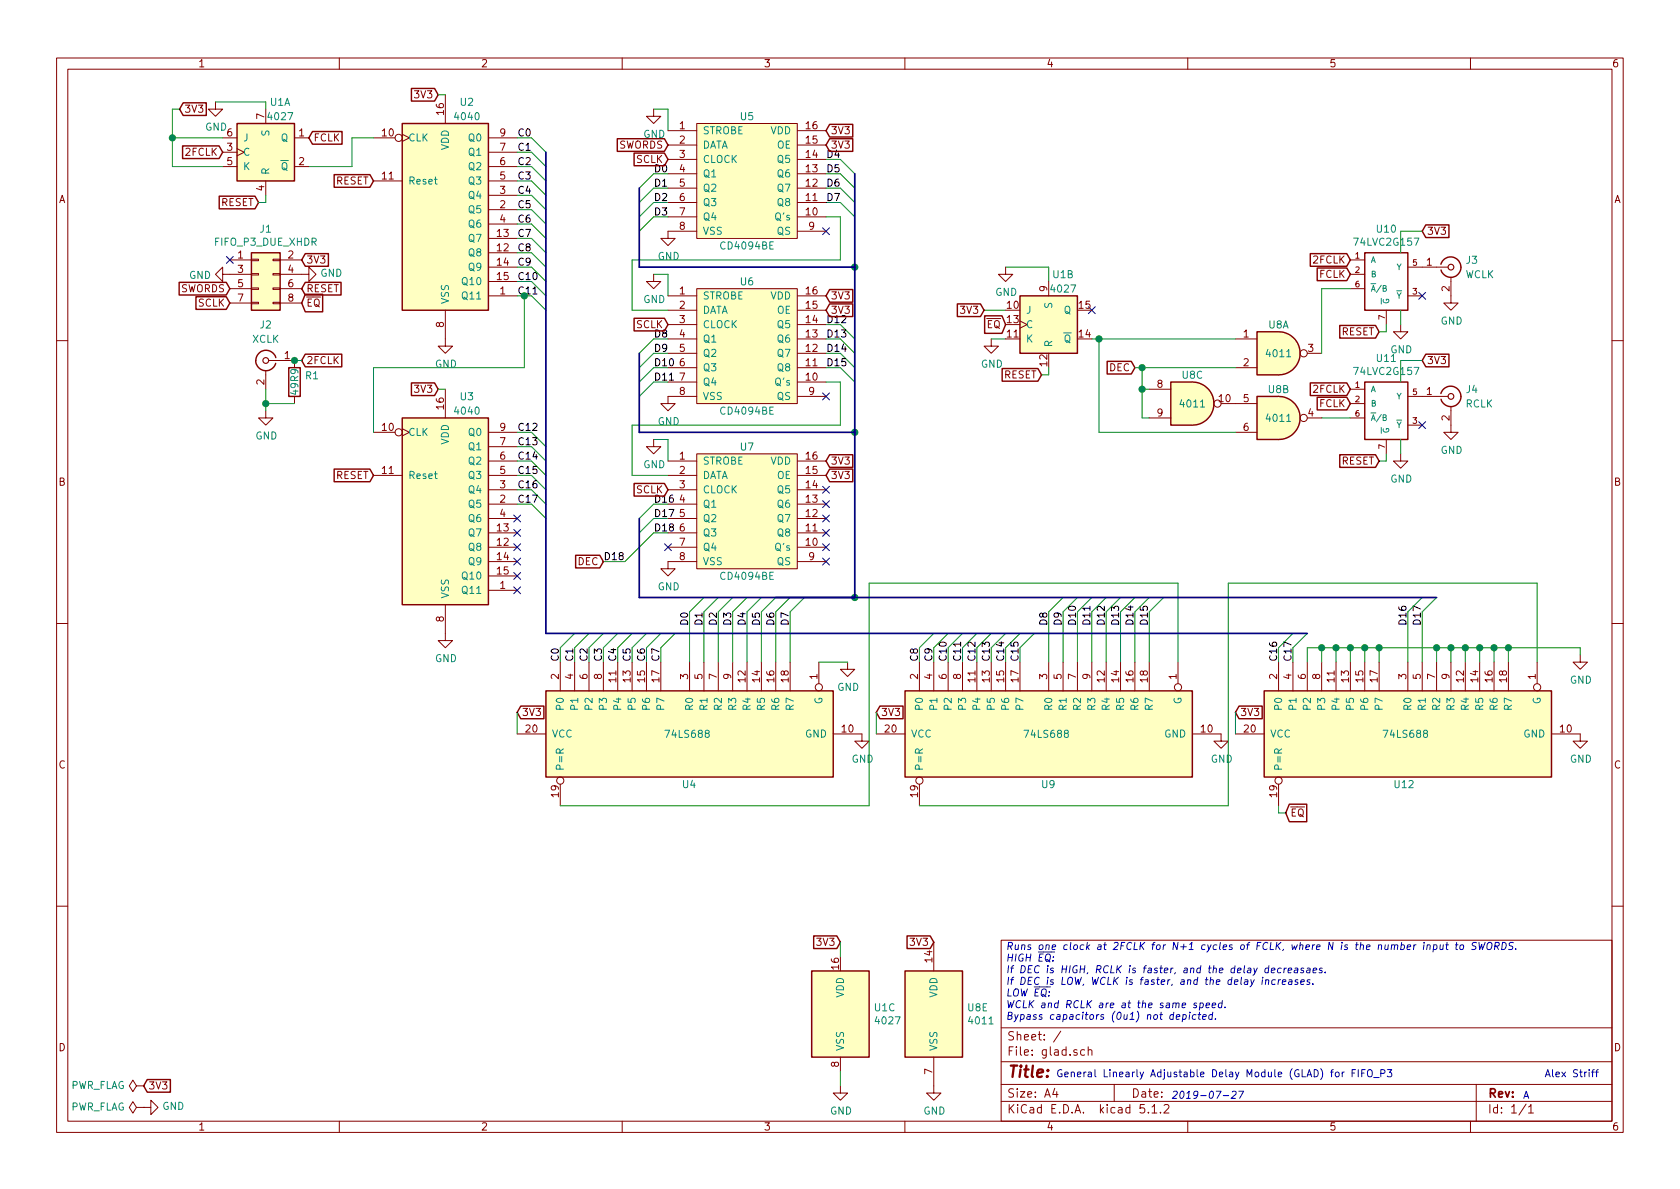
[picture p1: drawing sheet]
<svg xmlns="http://www.w3.org/2000/svg" width="297mm" height="210mm" viewBox="0 0 297 210" stroke-linecap="round" stroke-linejoin="round" font-family="sans-serif">
<g fill="none" stroke="#840000" stroke-width=".18">
<path d="M10 10.3h277v189.9h-277zM12 12.2h273v186.1h-273zM38.1 18v1.3h1.3l-1.3 1.3-1.3-1.3h1.3M47 19.3v2.5M60 10.3v1.9M78.7 16.8v5M110 10.3v1.9M115.6 19.3v1.3h1.2l-1.2 1.2-1.3-1.2h1.3M160 10.3v1.9M210 10.3v1.9M260 10.3v1.9M39.4 24.4h2.5"/>
<path d="M39.4 29.5h2.5M39.4 26.9h2.5M41.9 26.3l1.3 .6-1.3 .7M47 32v2.5M52.1 24.4h2.5M52.1 29.5h2.5M66 24.4h3.8M66 32h5.1M71.1 23.7l1.3 .7-1.3 .6M86.4 24.4h5M86.4 32h5M86.4 37.1h5"/>
<path d="M86.4 34.5h5M86.4 39.6h5M86.4 29.5h5M86.4 26.9h5M118.1 23.1h5.1M118.1 38.3h5.1M118.1 35.8h5.1M118.1 33.3h5.1M118.1 30.7h5.1M118.1 28.2h5.1M118.1 25.6h5.1M123.2 21.8h17.8v20.4h-17.8z"/>
<path d="M141 23.1h5M141 38.3h5M141 35.8h5M141 33.3h5M141 30.7h5M141 28.2h5M141 25.6h5M39.4 48.5v-1.3l-1.3 1.3 1.3 1.3v-1.3h5M40.6 46h3.8M40.6 51h3.8M40.6 53.6h3.8M44.4 53.5h1.3v.2h-1.3z"/>
<path d="M44.4 50.9h1.3v.3h-1.3zM44.4 48.4h1.3v.2h-1.3zM44.4 45.8h1.3v.3h-1.3zM48.3 53.5h1.2v.2h-1.2zM48.3 50.9h1.2v.3h-1.2zM48.3 48.4h1.2v.2h-1.2zM48.3 45.8h1.2v.3h-1.2zM49.5 48.5h5.1v-1.3l1.3 1.3-1.3 1.3v-1.3M49.5 46h3.8M49.5 51h3.8M49.5 53.6h3.8M78.7 54.9v6.3h1.3l-1.3 1.3-1.2-1.3h1.2"/>
<path d="M86.4 52.3h5M86.4 44.7h5M86.4 42.2h5M86.4 47.2h5M86.4 49.8h5M115.6 48.5v1.3h1.2l-1.2 1.2-1.3-1.2h1.3M118.1 52.3h5.1M118.1 59.9h5.1M118.1 57.4h5.1M118.1 54.9h5.1M123.2 51h17.8v20.4h-17.8zM123.2 40.9h-5.1v1.3h1.3l-1.3 1.2-1.3-1.2h1.3"/>
<path d="M141 52.3h5M141 59.9h5M141 57.4h5M141 54.9h5M141 40.9h5M175.3 59.9v1.3h1.2l-1.2 1.3-1.3-1.3h1.3M177.8 47.2v1.3h1.3l-1.3 1.3-1.3-1.3h1.3M180.3 56.8l1.3 .6-1.3 .6M185.4 49.8v2.5M218.4 59.9h3.8M238.8 46h2.5M238.8 48.5h2.5"/>
<path d="M238.8 51h2.5M245.1 54.9v2.5M247.6 57.4v1.3h1.3l-1.3 1.2-1.2-1.2h1.2M248.9 52.3h2.6M248.9 47.2h7.1M256.5 49v4.6h1.3l-1.3 1.3-1.2-1.3h1.2M10 60.2h2M47 72.6v1.3h1.3l-1.3 1.3-1.3-1.3h1.3M47 65.5v3.3M47.5 63.7h4.6v1.3M52.1 70.1v1.3M66 76.4h3.8"/>
<path d="M71.1 75.8l1.3 .6-1.3 .7M78.7 68.8v5.1M86.4 76.4h5M86.4 79h5M115.6 77.7v1.3h1.2l-1.2 1.3-1.3-1.3h1.3M118.1 67.6h5.1M118.1 65h5.1M118.1 62.5h5.1M123.2 70.1h-5.1v1.3h1.3l-1.3 1.2-1.3-1.2h1.3M141 70.1h5M141 67.6h5M141 65h5"/>
<path d="M141 62.5h5M203.2 68.8h3.8M203.2 73.9h3.8M215.9 71.4h6.3M218.4 76.4h3.8M218.4 65h3.8M231.1 73.9h2.6M231.1 62.5h2.6M238.8 68.8h2.5M238.8 71.4h2.5M238.8 73.9h2.5M245.1 77.7v2.6"/>
<path d="M248.9 75.2h2.6M248.9 70.1h7.1M256.5 71.9v4.5h1.3l-1.3 1.3-1.2-1.3h1.2M285 60.2h2M66 84.1h5.1M86.4 84.1h5M86.4 96.8h5M86.4 94.2h5M86.4 99.3h5M86.4 89.1h5M86.4 86.6h5M86.4 91.7h5"/>
<path d="M86.4 81.5h5M118.1 84.1h5.1M118.1 96.8h5.1M118.1 94.2h5.1M118.1 89.1h5.1M118.1 86.6h5.1M118.1 91.7h5.1M118.1 81.5h5.1M123.2 80.3h17.8v20.3h-17.8zM123.2 99.3h-5.1v1.3h1.3l-1.3 1.2-1.3-1.2h1.3M141 84.1h5M141 96.8h5"/>
<path d="M141 94.2h5M141 99.3h5M141 89.1h5M141 86.6h5M141 91.7h5M141 81.5h5M247.6 80.3v1.2h1.3l-1.3 1.3-1.2-1.3h1.2M10 110.3h2M78.7 106.9v6.4h1.3l-1.3 1.2-1.2-1.2h1.2M86.4 104.4h5M86.4 101.8h5M99.1 117.1v5.1"/>
<path d="M101.6 117.1v5.1M104.1 117.1v5.1M106.7 117.1v5.1M109.2 117.1v5.1M111.8 117.1v5.1M114.3 117.1v5.1M116.8 117.1v5.1M121.9 117.1v5.1M124.5 117.1v5.1M127 117.1v5.1M129.5 117.1v5.1M132.1 117.1v5.1"/>
<path d="M134.6 117.1v5.1M137.2 117.1v5.1M139.7 117.1v5.1M144.8 117.1v3.8M149.9 117.1v1.3h1.2l-1.2 1.2-1.3-1.2h1.3M162.6 117.1v5.1M165.1 117.1v5.1M167.6 117.1v5.1M170.2 117.1v5.1M172.7 117.1v5.1M175.3 117.1v5.1M177.8 117.1v5.1"/>
<path d="M180.3 117.1v5.1M185.4 117.1v5.1M188 117.1v5.1M190.5 117.1v5.1M193 117.1v5.1M195.6 117.1v5.1M198.1 117.1v5.1M200.7 117.1v5.1M203.2 117.1v5.1M208.3 117.1v3.8M226.1 117.1v5.1M228.6 117.1v5.1"/>
<path d="M231.1 117.1v5.1M233.7 117.1v5.1M236.2 117.1v5.1M238.8 117.1v5.1M241.3 117.1v5.1M243.8 117.1v5.1M248.9 117.1v5.1M251.5 117.1v5.1M254 117.1v5.1M256.5 117.1v5.1M259.1 117.1v5.1M261.6 117.1v5.1"/>
<path d="M264.2 117.1v5.1M266.7 117.1v5.1M271.8 117.1v3.8M279.4 115.8v1.3h1.3l-1.3 1.3-1.3-1.3h1.3M285 110.3h2M91.4 129.8h5.1M99.1 138.7v3.8M147.3 129.8h5.1v1.3h1.3l-1.3 1.2-1.3-1.2h1.3M154.9 129.8h5.1M162.6 138.7v3.8M210.8 129.8h5.1v1.3h1.3l-1.3 1.2-1.3-1.2h1.3M218.4 129.8h5.1"/>
<path d="M226.1 138.7v3.8M274.3 129.8h5.1v1.3h1.3l-1.3 1.2-1.3-1.2h1.3M10 160.2h2M165.1 166.6v5.1M177 166.3h108v32h-108zM285 160.2h2M24.1 192l-.6-1-.6 1 .6 1 .6-1h1.3M24.1 195.8l-.6-1-.6 1 .6 1 .6-1h1.3M25.4 192h.1M25.4 195.8h1.3v-1.2l1.2 1.2-1.2 1.3v-1.3M25.4 195.8h.1M60 198.3v1.9"/>
<path d="M110 198.3v1.9M148.6 192v1.3h1.3l-1.3 1.3-1.3-1.3h1.3M148.6 186.9v2.6M160 198.3v1.9M165.1 186.9v6.4h1.3l-1.3 1.3-1.3-1.3h1.3M177 194.8h108M177 191.8h108M177 187.8h108M177 181.8h108M186.5 192.5l-.4 1h1M186.8 193v1M187.6 182.3l-1.3 2"/>
<path d="M191.8 185.7l-.5-.1-.2 .3 .1 .6h.6M192.4 185.7h.1a.37 .37 0 0 1 .6 .1v.8M192.4 185.1v1.5M197 191.8v3M202.3 195.3h-.7l-.1 .7 .3-.1 .5 .1 .1 .2-.1 .5-.2 .1-.6-.1M203 196.7v.1M203.7 195.8l.4-.5v1.5M203.7 196.8h.8M205.2 196.7v.1M205.8 195.5l.2-.2h.4l.3 .5-.9 1h.9M210 198.3v1.9M260 198.3v1.9"/>
<path d="M261 191.8v6.5M269.8 195.2l-1.2 2M270.3 195.8l.4-.5v1.5M270.3 196.8h.8"/>
<circle cx="70.5" cy="24.4" r=".63"/>
<circle cx="70.5" cy="76.4" r=".63"/>
<circle cx="215.3" cy="71.4" r=".63"/>
<circle cx="230.5" cy="62.5" r=".63"/>
<circle cx="230.5" cy="73.9" r=".63"/>
<circle cx="99.1" cy="138" r=".63"/>
<circle cx="144.8" cy="121.5" r=".63"/>
<circle cx="162.6" cy="138" r=".63"/>
<circle cx="208.3" cy="121.5" r=".63"/>
<circle cx="226.1" cy="138" r=".63"/>
<circle cx="271.8" cy="121.5" r=".63"/>
</g>
<g fill="none" stroke="#0000c2" stroke-width=".18">
<path d="M208 179.8l.6-.1v-.2h-.5l-.2 .6 .2 .2 .4-.1M209.2 179.5l.3-.1 .3 .2-.2 .6h-.5M209.2 179.4l-.2 1.3M210.3 179.4l-.1 .9M211.5 179.5l-.4-.1-.3 .2 .1 .6h.5M211.6 177.4h-.3l-.2 .1v.2l.4 .1v.3h-.5M211.8 179.4h.5M212.1 179l-.2 1.1 .3 .2M212.2 177.4h.4l.2 .2-.2 .5h-.5M212.2 177.4l-.2 1.2M212.6 179.8l.7-.1-.1-.2h-.4l-.2 .6 .2 .2 .3-.1M213.2 177.8l.7-.1-.1-.3h-.4l-.2 .6 .2 .2 .3-.1"/>
<path d="M214.3 177.8l.7-.1-.1-.3h-.5l-.1 .6 .2 .2 .3-.1M214.4 179.5l-.4-.1-.3 .2 .1 .6h.5M214.4 179l-.1 1.3M216.1 177.4h-.4l-.3 .2 .1 .5h.5M216.1 176.9l-.1 1.3M216.6 178.1v.1M223.2 173.2l-.1 .9M223.8 173.4l.2-.2 .3 .1v.8M223.8 173.2l-.1 .9M224.4 170.8l-.2 1.2M224.8 171.6l.6-.1v-.3h-.5l-.1 .7 .1 .1h.4M225.5 173.3l-.4-.1-.2 .3v.5h.5"/>
<path d="M226.1 173.2l-.1 .9M226.4 173.2l-.4 .3M226.5 171.2h-.3l-.3 .2 .1 .6h.4M226.7 173.7l.7-.1-.1-.3h-.5l-.1 .6 .1 .2 .4-.1M227.1 171.2l-.1 .8M227.5 171.2l-.4 .2M227.8 171.6l.6-.1-.1-.3h-.3l-.2 .2v.6h.4M227.9 173.3h.5v.8M228.4 173.6l-.5 .1-.1 .2 .1 .2 .5-.1M229 171.2h.4v.8M229.5 171.5l-.6 .1-.1 .3 .2 .1h.4M229.5 173.3l-.3-.1-.2 .3 .4 .2v.3h-.5"/>
<path d="M230 173.7l.6-.1v-.3h-.5l-.1 .6 .1 .2 .4-.1M230.5 171.2h-.3l-.2 .2 .1 .1 .4 .2-.1 .3h-.5M231.1 171.2h.5v.8M231.6 173.3l-.3-.1-.2 .2v.2l.4 .1v.3h-.5M231.6 171.5l-.5 .1-.1 .3 .1 .1h.5M232.1 174v.1M232.2 171.6l.6-.1v-.3h-.5l-.2 .7 .2 .1h.4M233.8 171.2h-.3l-.2 .2 .4 .3v.3h-.5M234.3 171.9v.1M251.8 167.1l-.1 .8M251.8 166.6v.2M252.3 167.2l.3-.1h.2v.8"/>
<path d="M252.4 167.1l-.2 .8M253.5 167.1h.5l.1 .6-.3 .2h-.4M253.5 167.1l-.1 1.2M254.7 167.1l-.1 .8h.3l.2-.1M255.2 167.1l-.1 .8M255.6 167.1h.5M255.9 166.6l-.2 1.1 .3 .2M257.3 167.1h.5M257.6 166.6l-.2 1.1 .1 .2h.2M258.2 167.2l.2-.1 .3 .1v.5l-.1 .2h-.3l-.2-.1zM261.1 166.7l-.5-.1-.2 .2-.1 .2 .1 .2 .5 .2 .1 .2-.2 .3h-.6M261.5 166.6l.1 1.3 .4-.9 .1 .9 .5-1.3"/>
<path d="M263 166.8a.43 .43 0 0 1 .8 0l-.1 .9-.3 .2h-.4a1 1 0 0 1 0-1.1zM264.3 167.3l.7-.1v-.4l-.1-.2h-.5l-.2 1.3M264.6 167.3l.3 .6M265.7 166.6a.65 .65 0 0 1 .6 .8 .65 .65 0 0 1-.8 .5zM267.6 166.7l-.5-.1-.2 .2-.1 .2 .1 .2 .5 .2 .1 .2-.2 .3h-.6M268 167.8v.1M214.9 180.1v.2M216.3 193.7h.9M217.9 193.1l.5-.1 .1 .1 .1 .2-.1 .2-.8 .7h.7M219 193h.9l-.7 1.2M237.3 189.6v.8M237.7 189.6l-.4 .2"/>
<path d="M239.1 189.8h.4M239.7 189.1h-.6v1.3M240.2 189.1v1.3M240.8 189.8h.4M241.4 189.1h-.6v1.3M241.9 189.3l.2-.2a.44 .44 0 0 1 .5 .5v.6l-.3 .2h-.3a1 1 0 0 1-.1-1.1zM242.9 190.5h.9M244.1 189.8h.7l.1-.2-.1-.3-.2-.2h-.5v1.3M245.3 189.1h.8l-.4 .5 .3 .2v.5l-.2 .1-.5-.1M281.4 189.6h.5M281.9 189.1l-.3 .2v1.1M282.1 189.6h.5"/>
<path d="M282.6 189.1l-.3 .2v1.1"/>
</g>
<g fill="#ffffc2" stroke="#ffffc2" stroke-width=".18">
<path d="M71.1 21.8h15.3v33.1h-15.3z"/>
<path d="M41.9 21.8h10.2v10.2h-10.2z"/>
<path d="M160 171.7h10.2v15.2h-10.2z"/>
<path d="M71.1 73.9h15.3v33h-15.3z"/>
<path d="M160 122.2h50.8v15.2h-50.8z"/>
<path d="M223.5 122.2h50.8v15.2h-50.8z"/>
<path d="M96.5 122.2h50.8v15.2h-50.8z"/>
<path d="M123.2 80.3h17.8v20.3h-17.8z"/>
<path d="M123.2 51h17.8v20.4h-17.8z"/>
<path d="M123.2 21.8h17.8v20.4h-17.8z"/>
<path d="M226.1 58.7a3.8 3.8 0 0 1 3.8 3.8 3.8 3.8 0 0 1-3.8 3.8z"/>
<path d="M222.2 58.7h3.9v7.6h-3.9z"/>
<path d="M226.1 70.1a3.8 3.8 0 0 1 3.8 3.8 3.8 3.8 0 0 1-3.8 3.8z"/>
<path d="M222.2 70.1h3.9v7.6h-3.9z"/>
<path d="M143.5 171.7h10.2v15.2h-10.2z"/>
<path d="M44.4 44.7h5.1v10.2h-5.1z"/>
<path d="M210.8 67.6a3.8 3.8 0 0 1 3.8 3.8 3.8 3.8 0 0 1-3.8 3.8z"/>
<path d="M207 67.6h3.8v7.6h-3.8z"/>
<path d="M180.3 52.3h10.2v10.2h-10.2z"/>
</g>
<g fill="none" stroke="#840000" stroke-width=".25">
<path d="M32.4 18.2h4.1v2.2h-4.1l-.7-1.1zM72.7 15.6h4.1l.7 1.2-.7 1.1h-4.1zM32.3 25.8h6.4l.7 1.1-.7 1.1h-6.4zM38.8 34.7h6.3l.6 1.1-.6 1.1h-6.3zM41.9 21.8h10.2v10.2h-10.2zM55.2 23.3h5.3v2.2h-5.3l-.6-1.1zM59.1 30.9h6.3l.6 1.1-.6 1.1h-6.3zM71.1 21.8h15.3v33.1h-15.3zM109.1 24.5h8.4l.6 1.1-.6 1.2h-8.4zM112.1 27.1h5.4l.6 1.1-.6 1.1h-5.4zM146.7 24.5h4.1v2.3h-4.1l-.7-1.2zM146.7 22h4.1v2.2h-4.1l-.7-1.1z"/>
<path d="M252.1 39.8h4.1v2.2h-4.1l-.6-1.1zM31.7 49.9h8.3l.6 1.1-.6 1.2h-8.3zM34.6 52.5h5.4l.6 1.1-.6 1.1h-5.4zM44.4 44.7h5.1v10.2h-5.1zM54 49.9h6.3v2.3h-6.3l-.7-1.2zM54 52h3v3.1h-3l-.7-1.5zM54 44.9h4.1v2.2h-4.1l-.7-1.1zM112.1 56.3h5.4l.6 1.1-.6 1.1h-5.4zM146.7 53.7h4.1v2.3h-4.1l-.7-1.1zM146.7 51.2h4.1v2.2h-4.1l-.7-1.1zM169.3 53.7h4.1l.6 1.2-.6 1.1h-4.1zM174.1 55.8h3.1l.6 1.6-.6 1.5h-3.1z"/>
<path d="M180.3 52.3h10.2v10.2h-10.2zM222.2 58.7h3.9a3.8 3.8 0 0 1 3.8 3.8 3.8 3.8 0 0 1-3.8 3.8h-3.9zM231.7 44.9h6.4l.7 1.1-.7 1.1h-6.4zM232.9 47.4h5.2l.7 1.1-.7 1.1h-5.2zM236.9 57.6h6.3l.6 1.1-.6 1.1h-6.3zM241.3 44.7h7.6v10.2h-7.6zM254.8 46.7a1.8 1.8 0 0 1 1.9-1.3 1.8 1.8 0 0 1 1.6 1.8M258.3 47.2a1.8 1.8 0 0 1-1.5 1.8 1.8 1.8 0 0 1-2-1.3M48.8 63.2a1.8 1.8 0 0 0-2.8-1 1.8 1.8 0 0 0 0 2.9 1.8 1.8 0 0 0 2.7-.8M51.1 65h2v5.1h-2zM54 62.6h6.4v2.3h-6.4l-.7-1.2zM71.1 73.9h15.3v33h-15.3z"/>
<path d="M72.7 67.7h4.1l.7 1.1-.7 1.1h-4.1zM177.2 65.2h6.3l.6 1.1-.6 1.1h-6.3zM195.8 63.9h4.2l.7 1.1-.7 1.1h-4.2zM207 67.6h3.8a3.8 3.8 0 0 1 3.8 3.8 3.8 3.8 0 0 1-3.8 3.8h-3.8zM222.2 70.1h3.9a3.8 3.8 0 0 1 3.8 3.8 3.8 3.8 0 0 1-3.8 3.8h-3.9zM231.7 67.7h6.4l.7 1.1-.7 1.1h-6.4zM232.9 70.3h5.2l.7 1.1-.7 1.1h-5.2zM241.3 67.6h7.6v10.1h-7.6zM252.1 62.6h4.1v2.3h-4.1l-.6-1.2zM254.8 69.6a1.8 1.8 0 0 1 1.9-1.3 1.8 1.8 0 0 1 1.6 1.8M258.3 70.1a1.8 1.8 0 0 1-1.5 1.8 1.8 1.8 0 0 1-2-1.3M59.1 83h6.3l.6 1.1-.6 1.1h-6.3z"/>
<path d="M101.8 98.2h4.2l.7 1.1-.7 1.1h-4.2zM112.1 85.5h5.4l.6 1.1-.6 1.1h-5.4zM146.7 83h4.1v2.2h-4.1l-.7-1.1zM146.7 80.4h4.1v2.2h-4.1l-.7-1.1zM236.9 80.4h6.3l.6 1.1-.6 1.1h-6.3zM92.1 124.9h4.1v2.2h-4.1l-.7-1.1zM96.5 122.2h50.8v15.2h-50.8zM155.6 124.9h4.1v2.2h-4.1l-.7-1.1zM160 122.2h50.8v15.2h-50.8zM219.1 124.9h4.1v2.2h-4.1l-.7-1.1zM223.5 122.2h50.8v15.2h-50.8zM228 142.2h3v3.1h-3l-.7-1.5z"/>
<path d="M143.5 171.7h10.2v15.2h-10.2zM143.9 165.5h4.1l.6 1.1-.6 1.1h-4.1zM160 171.7h10.2v15.2h-10.2zM160.4 165.5h4.1l.6 1.1-.6 1.1h-4.1zM26 190.9h4.1v2.2h-4.1l-.6-1.1z"/>
</g>
<path d="M244.6 51l.4-.1v-.3l-.4-.1v1h.3l.2-.4-.2-.1M244.6 73.8h.4v-.4l-.4-.1v1.1h.3l.2-.4-.2-.2" fill="none" stroke="#008484" stroke-width=".18"/>
<g fill="none" stroke="#840000" stroke-width=".2">
<circle cx="256.5" cy="47.2" r=".51"/>
<circle cx="47" cy="63.7" r=".51"/>
<circle cx="256.5" cy="70.1" r=".51"/>
</g>
<g fill="none" stroke="#008400" stroke-width=".18">
<path d="M31.7 19.3h-1.2v10.2h8.9M38.1 18h8.9v1.3M77.5 16.8h1.2M115.6 19.3h2.5v3.8M30.5 24.4h8.9M47 34.5v1.3h-1.3M66 24.4h-3.8v5.1h-7.6M91.4 26.9h2.6l2.5 2.6M94 24.4l2.5 2.5M94 29.5l2.5 2.5M94 32l2.5 2.5M94 34.5l2.5 2.6"/>
<path d="M94 37.1l2.5 2.5M94 39.6l2.5 2.6M115.6 38.3l-2.6 2.6M115.6 35.8l-2.6 2.5M115.6 30.7l-2.6 2.6M118.1 33.3h-2.5l-2.6 2.5M146 38.3h2.6v7.7h-36.8v8.9h6.3M148.6 35.8l2.5 2.5M148.6 33.3l2.5 2.5M148.6 30.7l2.5 2.6M148.6 28.2l2.5 2.5M92.7 52.3v12.7h-26.7v11.4"/>
<path d="M94 52.3l2.5 2.6M94 49.8l2.5 2.5M94 47.2l2.5 2.6M94 44.7l2.5 2.5M94 42.2l2.5 2.5M115.6 48.5h2.5v3.8M115.6 59.9l-2.6 2.6M148.6 59.9l2.5 2.6M148.6 57.4l2.5 2.5M174 54.9h3.8M175.3 59.9h2.5M177.8 47.2h7.6v2.6"/>
<path d="M193 59.9h25.4M194.3 59.9v16.5h24.1M238.8 51h-5.1v11.5M245.1 57.4v1.3h-1.3M247.6 54.9v2.5M251.5 40.9h-3.9v3.8M47 71.4h5.1M47 68.8v3.8M52.1 63.7h1.2M77.5 68.8h1.2M94 76.4l2.5 2.6M94 79l2.5 2.5"/>
<path d="M115.6 77.7h2.5v3.8M115.6 67.6l-2.6 2.5M115.6 65l-2.6 2.6M115.6 62.5l-2.6 2.5M146 67.6h2.6v7.6h-36.8v8.9h6.3M148.6 65l2.5 2.6M148.6 62.5l2.5 2.5M185.4 65v1.3h-1.3M200.7 65h17.7M201.9 68.8h1.3M201.9 65v8.9h1.3M233.7 73.9h5.1"/>
<path d="M247.6 77.7v2.6M251.5 63.7h-3.9v3.9M94 81.5l2.5 2.6M94 84.1l2.5 2.5M94 86.6l2.5 2.5M94 89.1l2.5 2.6M115.6 94.2l-5.1 5.1h-3.8M115.6 91.7l-2.6 2.5M115.6 89.1l-2.6 2.6M245.1 80.3v1.2h-1.3M101.6 112l-2.5 2.5M104.1 112l-2.5 2.5v2.6"/>
<path d="M106.7 112l-2.6 2.5M109.2 112l-2.5 2.5M111.8 112l-2.6 2.5M114.3 112l-2.5 2.5M116.8 112l-2.5 2.5M119.4 112l-2.6 2.5M124.5 105.7l-2.6 2.5v8.9M127 105.7l-2.5 2.5v8.9M129.5 105.7l-2.5 2.5v8.9M132.1 105.7l-2.6 2.5v8.9M134.6 105.7l-2.5 2.5v8.9M137.2 105.7l-2.6 2.5v8.9"/>
<path d="M139.7 105.7l-2.5 2.5v8.9M142.2 105.7l-2.5 2.5v8.9M144.8 117.1h5.1M165.1 112l-2.5 2.5M167.6 112l-2.5 2.5M170.2 112l-2.6 2.5M172.7 112l-2.5 2.5M175.3 112l-2.6 2.5M177.8 112l-2.5 2.5M180.3 112l-2.5 2.5M182.9 112l-2.6 2.5M188 105.7l-2.6 2.5v8.9"/>
<path d="M190.5 105.7l-2.5 2.5v8.9M193 105.7l-2.5 2.5v8.9M195.6 105.7l-2.6 2.5v8.9M198.1 105.7l-2.5 2.5v8.9M200.7 105.7l-2.6 2.5v8.9M203.2 105.7l-2.5 2.5v8.9M205.7 105.7l-2.5 2.5v8.9M208.3 117.1v-14h-54.6v39.4h-54.6M228.6 112l-2.5 2.5M231.1 112l-2.5 2.5M233.7 114.5v2.6M236.2 114.5v2.6"/>
<path d="M238.8 114.5v2.6M241.3 114.5v2.6M243.8 114.5v2.6M251.5 105.7l-2.6 2.5v8.9M254 105.7l-2.5 2.5v8.9M254 114.5v2.6M256.5 114.5v2.6M259.1 114.5v2.6M261.6 114.5v2.6M264.2 114.5v2.6M266.7 114.5v2.6M271.8 117.1v-14h-54.6v39.4h-54.6"/>
<path d="M279.4 115.8v-1.3h-48.3v2.6M91.4 126v3.8M154.9 126v3.8M218.4 126v3.8M226.1 142.5v1.3h1.2M148.6 166.6v2.6M148.6 189.5v2.5"/>
</g>
<g fill="#008400" stroke="#008400" stroke-width=".25">
<circle cx="47" cy="71.4" r=".51"/>
<circle cx="92.7" cy="52.3" r=".51"/>
<circle cx="151.1" cy="76.4" r=".51"/>
<circle cx="151.1" cy="47.2" r=".51"/>
<circle cx="151.1" cy="105.7" r=".51"/>
<circle cx="233.7" cy="114.5" r=".51"/>
<circle cx="236.2" cy="114.5" r=".51"/>
<circle cx="238.8" cy="114.5" r=".51"/>
<circle cx="241.3" cy="114.5" r=".51"/>
<circle cx="243.8" cy="114.5" r=".51"/>
<circle cx="254" cy="114.5" r=".51"/>
<circle cx="256.5" cy="114.5" r=".51"/>
<circle cx="259.1" cy="114.5" r=".51"/>
<circle cx="261.6" cy="114.5" r=".51"/>
<circle cx="264.2" cy="114.5" r=".51"/>
<circle cx="266.7" cy="114.5" r=".51"/>
<circle cx="201.9" cy="65" r=".51"/>
<circle cx="201.9" cy="68.8" r=".51"/>
<circle cx="194.3" cy="59.9" r=".51"/>
<circle cx="52.1" cy="63.7" r=".51"/>
<circle cx="30.5" cy="24.4" r=".51"/>
</g>
<path d="M169.8 113.6v.7M192.7 107.2v.7" fill="none" stroke="#000" stroke-width=".18"/>
<g fill="none" stroke="#000084" stroke-width=".18">
<path d="M40 45.4l1.2 1.2M41.2 45.4l-1.2 1.2M145.4 40.3l1.3 1.2M146.7 40.3l-1.3 1.2M192.4 54.2l1.2 1.3M193.6 54.2l-1.2 1.3M250.9 51.7l1.2 1.2M252.1 51.7l-1.2 1.2M145.4 69.5l1.3 1.2M146.7 69.5l-1.3 1.2M250.9 74.6l1.2 1.2M252.1 74.6l-1.2 1.2"/>
<path d="M90.8 91.1l1.2 1.2M90.8 96.2l1.2 1.2M90.8 93.6l1.2 1.2M90.8 98.7l1.2 1.2M92 91.1l-1.2 1.2M92 96.2l-1.2 1.2M92 93.6l-1.2 1.2M92 98.7l-1.2 1.2M117.5 96.2l1.2 1.2M118.7 96.2l-1.2 1.2M145.4 98.7l1.3 1.2M145.4 96.2l1.3 1.2"/>
<path d="M145.4 86l1.3 1.2M145.4 88.5l1.3 1.3M145.4 91.1l1.3 1.2M145.4 93.6l1.3 1.2M146.7 98.7l-1.3 1.2M146.7 96.2l-1.3 1.2M146.7 86l-1.3 1.2M146.7 88.5l-1.3 1.3M146.7 91.1l-1.3 1.2M146.7 93.6l-1.3 1.2M90.8 101.2l1.2 1.3M90.8 103.8l1.2 1.2"/>
<path d="M92 101.2l-1.2 1.3M92 103.8l-1.2 1.2"/>
</g>
<path d="M96.5 26.9v85.1h134.6M113 33.3v13.9h38.1M151.1 30.7v75M113 62.5v13.9h38.1M113 91.7v14h141" fill="none" stroke="#000084" stroke-width=".3"/>
<text font-size="2.8" fill="#840000" x="178" y="190.5">Title:</text>
<g font-size="2.1" fill="#840000">
<text x="178" y="184">Sheet: /</text>
<text x="178" y="186.7">File: glad.sch</text>
<text x="178" y="196.9">KiCad E.D.A. kicad 5.1.2</text>
<text x="178" y="194.1">Size: A4</text>
<text x="200" y="194.1">Date:</text>
<text x="263" y="194.1">Rev:</text>
<text x="263" y="196.9">Id: 1/1</text>
</g>
<g font-size="1.8" fill="#840000">
<text x="35" y="11.9">1</text>
<text x="85" y="11.9">2</text>
<text x="135" y="11.9">3</text>
<text x="185" y="11.9">4</text>
<text x="235" y="11.9">5</text>
<text x="285" y="11.9">6</text>
<text x="73.5" y="17.4">3V3</text>
<text x="32.5" y="19.9">3V3</text>
<text x="46.7" y="21.1" transform="rotate(-90 46.7 21.1)">7</text>
<text x="78.5" y="20.3" transform="rotate(-90 78.5 20.3)">16</text>
<text x="120.2" y="22.9">1</text>
<text x="142.5" y="22.9">16</text>
<text x="146.8" y="23.7">3V3</text>
<text x="32.9" y="27.6">2FCLK</text>
<text x="40.2" y="26.7">3</text>
<text x="40.2" y="29.2">5</text>
<text x="40.2" y="24.1">6</text>
<text x="52.9" y="24.1">1</text>
<text x="52.9" y="29.2">2</text>
<text x="55.4" y="25">FCLK</text>
<text x="67.6" y="24.1">10</text>
<text x="88.4" y="29.2">6</text>
<text x="88.4" y="26.7">7</text>
<text x="88.4" y="24.1">9</text>
<text x="109.4" y="26.3">SWORDS</text>
<text x="112.5" y="28.8">SCLK</text>
<text x="120.2" y="25.4">2</text>
<text x="120.2" y="27.9">3</text>
<text x="142.5" y="27.9">14</text>
<text x="142.5" y="25.4">15</text>
<text x="146.8" y="26.3">3V3</text>
<text x="10.4" y="35.9">A</text>
<text x="46.7" y="33.8" transform="rotate(-90 46.7 33.8)">4</text>
<text x="59.4" y="32.6">RESET</text>
<text x="67.6" y="31.7">11</text>
<text x="88.4" y="34.3">3</text>
<text x="88.4" y="31.7">5</text>
<text x="120.2" y="30.5">4</text>
<text x="120.2" y="33">5</text>
<text x="120.2" y="35.6">6</text>
<text x="142.5" y="35.6">11</text>
<text x="142.5" y="33">12</text>
<text x="142.5" y="30.5">13</text>
<text x="285.4" y="35.9">A</text>
<text x="39" y="36.4">RESET</text>
<text x="87.9" y="41.9">13</text>
<text x="88.4" y="36.8">2</text>
<text x="88.4" y="39.4">4</text>
<text x="120.2" y="38.1">7</text>
<text x="120.2" y="40.6">8</text>
<text x="142.5" y="38.1">10</text>
<text x="143" y="40.6">9</text>
<text x="252.2" y="41.5">3V3</text>
<text x="42.1" y="45.7">1</text>
<text x="51" y="45.7">2</text>
<text x="54.1" y="46.6">3V3</text>
<text x="87.9" y="44.4">12</text>
<text x="87.9" y="47">14</text>
<text x="232.3" y="46.6">2FCLK</text>
<text x="252.2" y="47">1</text>
<text x="31.9" y="51.7">SWORDS</text>
<text x="42.1" y="48.3">3</text>
<text x="42.1" y="50.8">5</text>
<text x="42.1" y="53.3">7</text>
<text x="51" y="48.3">4</text>
<text x="51" y="50.8">6</text>
<text x="51" y="53.3">8</text>
<text x="54.1" y="51.7">RESET</text>
<text x="87.9" y="49.5">15</text>
<text x="88.4" y="52.1">1</text>
<text x="120.2" y="52.1">1</text>
<text x="142.5" y="52.1">16</text>
<text x="146.8" y="53">3V3</text>
<text x="185.2" y="51.5" transform="rotate(-90 185.2 51.5)">9</text>
<text x="233.2" y="49.1">FCLK</text>
<text x="256.3" y="51.5" transform="rotate(-90 256.3 51.5)">2</text>
<text x="35" y="54.2">SCLK</text>
<text x="54.1" y="54.2">EQ</text>
<text x="78.5" y="57.9" transform="rotate(-90 78.5 57.9)">8</text>
<text x="112.5" y="58">SCLK</text>
<text x="120.2" y="54.6">2</text>
<text x="120.2" y="57.1">3</text>
<text x="120.2" y="59.7">4</text>
<text x="142.5" y="59.7">13</text>
<text x="142.5" y="57.1">14</text>
<text x="142.5" y="54.6">15</text>
<text x="146.8" y="55.5">3V3</text>
<text x="170.1" y="55.5">3V3</text>
<text x="174.4" y="58">EQ</text>
<text x="178.1" y="54.6">10</text>
<text x="178.1" y="59.7">11</text>
<text x="178.1" y="57.1">13</text>
<text x="190.8" y="59.7">14</text>
<text x="190.8" y="54.6">15</text>
<text x="219.9" y="59.7">1</text>
<text x="237.2" y="59.3">RESET</text>
<text x="50.3" y="63.5">1</text>
<text x="54.1" y="64.4">2FCLK</text>
<text x="120.2" y="62.2">5</text>
<text x="120.2" y="64.8">6</text>
<text x="142.5" y="64.8">11</text>
<text x="142.5" y="62.2">12</text>
<text x="185.2" y="64.7" transform="rotate(-90 185.2 64.7)">12</text>
<text x="196.1" y="65.7">DEC</text>
<text x="219.9" y="64.8">2</text>
<text x="231.3" y="62.2">3</text>
<text x="252.2" y="64.4">3V3</text>
<text x="46.7" y="68" transform="rotate(-90 46.7 68)">2</text>
<text x="73.5" y="69.5">3V3</text>
<text x="120.2" y="67.3">7</text>
<text x="120.2" y="69.8">8</text>
<text x="142.5" y="67.3">10</text>
<text x="143" y="69.8">9</text>
<text x="177.5" y="66.9">RESET</text>
<text x="204.6" y="68.6">8</text>
<text x="215.6" y="71.1">10</text>
<text x="219.9" y="71.1">5</text>
<text x="232.3" y="69.5">2FCLK</text>
<text x="252.2" y="69.8">1</text>
<text x="67.6" y="76.2">10</text>
<text x="78.5" y="72.3" transform="rotate(-90 78.5 72.3)">16</text>
<text x="88.4" y="76.2">9</text>
<text x="204.6" y="73.7">9</text>
<text x="219.9" y="76.2">6</text>
<text x="231.3" y="73.7">4</text>
<text x="233.2" y="72">FCLK</text>
<text x="256.3" y="74.4" transform="rotate(-90 256.3 74.4)">2</text>
<text x="67.6" y="83.8">11</text>
<text x="88.4" y="83.8">5</text>
<text x="88.4" y="81.3">6</text>
<text x="88.4" y="78.7">7</text>
<text x="120.2" y="81.3">1</text>
<text x="120.2" y="83.8">2</text>
<text x="142.5" y="83.8">15</text>
<text x="142.5" y="81.3">16</text>
<text x="146.8" y="82.2">3V3</text>
<text x="237.2" y="82.2">RESET</text>
<text x="10.4" y="85.9">B</text>
<text x="59.4" y="84.7">RESET</text>
<text x="88.4" y="88.9">2</text>
<text x="88.4" y="86.4">3</text>
<text x="112.5" y="87.2">SCLK</text>
<text x="120.2" y="86.4">3</text>
<text x="120.2" y="88.9">4</text>
<text x="142.5" y="88.9">13</text>
<text x="142.5" y="86.4">14</text>
<text x="146.8" y="84.7">3V3</text>
<text x="285.4" y="85.9">B</text>
<text x="87.9" y="94">13</text>
<text x="88.4" y="91.4">4</text>
<text x="120.2" y="91.4">5</text>
<text x="120.2" y="94">6</text>
<text x="142.5" y="94">11</text>
<text x="142.5" y="91.4">12</text>
<text x="87.9" y="96.5">12</text>
<text x="87.9" y="99.1">14</text>
<text x="87.9" y="101.6">15</text>
<text x="102.2" y="99.9">DEC</text>
<text x="120.2" y="96.5">7</text>
<text x="120.2" y="99.1">8</text>
<text x="142.5" y="96.5">10</text>
<text x="143" y="99.1">9</text>
<text x="88.4" y="104.1">1</text>
<text x="78.5" y="110" transform="rotate(-90 78.5 110)">8</text>
<text x="98.8" y="120.1" transform="rotate(-90 98.8 120.1)">2</text>
<text x="101.3" y="120.1" transform="rotate(-90 101.3 120.1)">4</text>
<text x="103.9" y="120.1" transform="rotate(-90 103.9 120.1)">6</text>
<text x="106.4" y="120.1" transform="rotate(-90 106.4 120.1)">8</text>
<text x="109" y="120.6" transform="rotate(-90 109 120.6)">11</text>
<text x="111.5" y="120.6" transform="rotate(-90 111.5 120.6)">13</text>
<text x="114" y="120.6" transform="rotate(-90 114 120.6)">15</text>
<text x="116.6" y="120.6" transform="rotate(-90 116.6 120.6)">17</text>
<text x="121.7" y="120.1" transform="rotate(-90 121.7 120.1)">3</text>
<text x="124.2" y="120.1" transform="rotate(-90 124.2 120.1)">5</text>
<text x="126.7" y="120.1" transform="rotate(-90 126.7 120.1)">7</text>
<text x="129.3" y="120.1" transform="rotate(-90 129.3 120.1)">9</text>
<text x="131.8" y="120.6" transform="rotate(-90 131.8 120.6)">12</text>
<text x="134.4" y="120.6" transform="rotate(-90 134.4 120.6)">14</text>
<text x="136.9" y="120.6" transform="rotate(-90 136.9 120.6)">16</text>
<text x="139.4" y="120.6" transform="rotate(-90 139.4 120.6)">18</text>
<text x="144.5" y="120.1" transform="rotate(-90 144.5 120.1)">1</text>
<text x="162.3" y="120.1" transform="rotate(-90 162.3 120.1)">2</text>
<text x="164.8" y="120.1" transform="rotate(-90 164.8 120.1)">4</text>
<text x="167.4" y="120.1" transform="rotate(-90 167.4 120.1)">6</text>
<text x="169.9" y="120.1" transform="rotate(-90 169.9 120.1)">8</text>
<text x="172.5" y="120.6" transform="rotate(-90 172.5 120.6)">11</text>
<text x="175" y="120.6" transform="rotate(-90 175 120.6)">13</text>
<text x="177.5" y="120.6" transform="rotate(-90 177.5 120.6)">15</text>
<text x="180.1" y="120.6" transform="rotate(-90 180.1 120.6)">17</text>
<text x="185.2" y="120.1" transform="rotate(-90 185.2 120.1)">3</text>
<text x="187.7" y="120.1" transform="rotate(-90 187.7 120.1)">5</text>
<text x="190.2" y="120.1" transform="rotate(-90 190.2 120.1)">7</text>
<text x="192.8" y="120.1" transform="rotate(-90 192.8 120.1)">9</text>
<text x="195.3" y="120.6" transform="rotate(-90 195.3 120.6)">12</text>
<text x="197.9" y="120.6" transform="rotate(-90 197.9 120.6)">14</text>
<text x="200.4" y="120.6" transform="rotate(-90 200.4 120.6)">16</text>
<text x="202.9" y="120.6" transform="rotate(-90 202.9 120.6)">18</text>
<text x="208" y="120.1" transform="rotate(-90 208 120.1)">1</text>
<text x="225.8" y="120.1" transform="rotate(-90 225.8 120.1)">2</text>
<text x="228.3" y="120.1" transform="rotate(-90 228.3 120.1)">4</text>
<text x="230.9" y="120.1" transform="rotate(-90 230.9 120.1)">6</text>
<text x="233.4" y="120.1" transform="rotate(-90 233.4 120.1)">8</text>
<text x="236" y="120.6" transform="rotate(-90 236 120.6)">11</text>
<text x="238.5" y="120.6" transform="rotate(-90 238.5 120.6)">13</text>
<text x="241" y="120.6" transform="rotate(-90 241 120.6)">15</text>
<text x="243.6" y="120.6" transform="rotate(-90 243.6 120.6)">17</text>
<text x="248.7" y="120.1" transform="rotate(-90 248.7 120.1)">3</text>
<text x="251.2" y="120.1" transform="rotate(-90 251.2 120.1)">5</text>
<text x="253.7" y="120.1" transform="rotate(-90 253.7 120.1)">7</text>
<text x="256.3" y="120.1" transform="rotate(-90 256.3 120.1)">9</text>
<text x="258.8" y="120.6" transform="rotate(-90 258.8 120.6)">12</text>
<text x="261.4" y="120.6" transform="rotate(-90 261.4 120.6)">14</text>
<text x="263.9" y="120.6" transform="rotate(-90 263.9 120.6)">16</text>
<text x="266.4" y="120.6" transform="rotate(-90 266.4 120.6)">18</text>
<text x="271.5" y="120.1" transform="rotate(-90 271.5 120.1)">1</text>
<text x="92.2" y="126.6">3V3</text>
<text x="93" y="129.5">20</text>
<text x="148.9" y="129.5">10</text>
<text x="155.7" y="126.6">3V3</text>
<text x="156.5" y="129.5">20</text>
<text x="212.4" y="129.5">10</text>
<text x="219.2" y="126.6">3V3</text>
<text x="220" y="129.5">20</text>
<text x="275.9" y="129.5">10</text>
<text x="10.4" y="135.9">C</text>
<text x="285.4" y="135.9">C</text>
<text x="98.8" y="140.9" transform="rotate(-90 98.8 140.9)">19</text>
<text x="162.3" y="140.9" transform="rotate(-90 162.3 140.9)">19</text>
<text x="225.8" y="140.9" transform="rotate(-90 225.8 140.9)">19</text>
<text x="228.1" y="144.4">EQ</text>
<text x="144.7" y="167.3">3V3</text>
<text x="161.2" y="167.3">3V3</text>
<text x="148.3" y="171.4" transform="rotate(-90 148.3 171.4)">16</text>
<text x="164.8" y="170.1" transform="rotate(-90 164.8 170.1)">14</text>
<text x="10.4" y="185.9">D</text>
<text x="285.4" y="185.9">D</text>
<text x="148.3" y="188.7" transform="rotate(-90 148.3 188.7)">8</text>
<text x="164.8" y="190" transform="rotate(-90 164.8 190)">7</text>
<text x="26.2" y="192.7">3V3</text>
<text x="35" y="199.9">1</text>
<text x="85" y="199.9">2</text>
<text x="135" y="199.9">3</text>
<text x="185" y="199.9">4</text>
<text x="235" y="199.9">5</text>
<text x="285" y="199.9">6</text>
</g>
<g font-size="1.8" fill="#008484">
<text x="36.3" y="23.1">GND</text>
<text x="47.6" y="21.3">4027</text>
<text x="47.8" y="18.7">U1A</text>
<text x="80.6" y="21.3">4040</text>
<text x="81.4" y="18.7">U2</text>
<text x="124.2" y="23.7">STROBE</text>
<text x="131" y="21.3">U5</text>
<text x="136.2" y="23.7">VDD</text>
<text x="42.9" y="27.6">C</text>
<text x="42.9" y="25">J</text>
<text x="47.6" y="24" transform="rotate(-90 47.6 24)">S</text>
<text x="49.7" y="25">Q</text>
<text x="72.1" y="25">CLK</text>
<text x="79.4" y="26.6" transform="rotate(-90 79.4 26.6)">VDD</text>
<text x="83" y="27.6">Q1</text>
<text x="83" y="25">Q0</text>
<text x="113.7" y="24.4">GND</text>
<text x="124.2" y="26.3">DATA</text>
<text x="124.2" y="28.8">CLOCK</text>
<text x="137.4" y="26.3">OE</text>
<text x="137.6" y="28.8">Q5</text>
<text x="42.9" y="30.1">K</text>
<text x="47.6" y="31" transform="rotate(-90 47.6 31)">R</text>
<text x="49.7" y="30.1">Q</text>
<text x="72.1" y="32.6">Reset</text>
<text x="83" y="35.2">Q4</text>
<text x="83" y="32.6">Q3</text>
<text x="83" y="30.1">Q2</text>
<text x="124.2" y="31.4">Q1</text>
<text x="124.2" y="33.9">Q2</text>
<text x="137.6" y="33.9">Q7</text>
<text x="137.6" y="31.4">Q6</text>
<text x="46" y="41.1">J1</text>
<text x="83" y="37.7">Q5</text>
<text x="83" y="40.3">Q6</text>
<text x="124.2" y="36.4">Q3</text>
<text x="124.2" y="39">Q4</text>
<text x="124.2" y="41.5">VSS</text>
<text x="137.2" y="39">Q's</text>
<text x="137.4" y="41.5">QS</text>
<text x="137.6" y="36.4">Q8</text>
<text x="243.5" y="41.1">U10</text>
<text x="38" y="43.5">FIFO_P3_DUE_XHDR</text>
<text x="83" y="45.3">Q8</text>
<text x="83" y="42.8">Q7</text>
<text x="83" y="47.9">Q9</text>
<text x="116.3" y="46">GND</text>
<text x="127.6" y="44.1">CD4094BE</text>
<text x="239.7" y="43.5">74LVC2G157</text>
<text x="259.3" y="46.7">J3</text>
<text x="33.4" y="49.3">GND</text>
<text x="56.6" y="48.9">GND</text>
<text x="79.4" y="53.8" transform="rotate(-90 79.4 53.8)">VSS</text>
<text x="82" y="53">Q11</text>
<text x="82" y="50.4">Q10</text>
<text x="113.7" y="53.6">GND</text>
<text x="124.2" y="53">STROBE</text>
<text x="131" y="50.5">U6</text>
<text x="136.2" y="53">VDD</text>
<text x="176" y="52.3">GND</text>
<text x="186" y="51.7">4027</text>
<text x="186.2" y="49.2">U1B</text>
<text x="259" y="49.2">WCLK</text>
<text x="46" y="58.1">J2</text>
<text x="124.2" y="55.5">DATA</text>
<text x="124.2" y="58">CLOCK</text>
<text x="137.4" y="55.5">OE</text>
<text x="137.6" y="58">Q5</text>
<text x="181.4" y="55.5">J</text>
<text x="181.4" y="58">C</text>
<text x="186.1" y="54.5" transform="rotate(-90 186.1 54.5)">S</text>
<text x="188.1" y="55.5">Q</text>
<text x="224.3" y="58.1">U8A</text>
<text x="254.7" y="57.4">GND</text>
<text x="44.6" y="60.6">XCLK</text>
<text x="76.9" y="65">GND</text>
<text x="124.2" y="60.6">Q1</text>
<text x="124.2" y="63.1">Q2</text>
<text x="124.2" y="65.7">Q3</text>
<text x="137.6" y="65.7">Q8</text>
<text x="137.6" y="63.1">Q7</text>
<text x="137.6" y="60.6">Q6</text>
<text x="173.4" y="65">GND</text>
<text x="181.4" y="60.6">K</text>
<text x="186.1" y="61.5" transform="rotate(-90 186.1 61.5)">R</text>
<text x="188.1" y="60.6">Q</text>
<text x="224.1" y="63.2">4011</text>
<text x="243.5" y="64">U11</text>
<text x="245.8" y="62.5">GND</text>
<text x="52.8" y="69.7" transform="rotate(-90 52.8 69.7)">49R9</text>
<text x="54.1" y="67.1">R1</text>
<text x="81.4" y="70.8">U3</text>
<text x="124.2" y="68.2">Q4</text>
<text x="124.2" y="70.7">VSS</text>
<text x="137.2" y="68.2">Q's</text>
<text x="137.4" y="70.7">QS</text>
<text x="209.1" y="67">U8C</text>
<text x="224.3" y="69.5">U8B</text>
<text x="239.7" y="66.3">74LVC2G157</text>
<text x="259.3" y="69.5">J4</text>
<text x="45.2" y="77.7">GND</text>
<text x="72.1" y="77.1">CLK</text>
<text x="80.6" y="73.3">4040</text>
<text x="83" y="77.1">Q0</text>
<text x="116.3" y="75.2">GND</text>
<text x="127.6" y="73.3">CD4094BE</text>
<text x="208.9" y="72.1">4011</text>
<text x="224.1" y="74.6">4011</text>
<text x="259.1" y="72.1">RCLK</text>
<text x="79.4" y="78.7" transform="rotate(-90 79.4 78.7)">VDD</text>
<text x="83" y="82.2">Q2</text>
<text x="83" y="79.6">Q1</text>
<text x="113.7" y="82.8">GND</text>
<text x="124.2" y="82.2">STROBE</text>
<text x="131" y="79.7">U7</text>
<text x="136.2" y="82.2">VDD</text>
<text x="254.7" y="80.3">GND</text>
<text x="72.1" y="84.7">Reset</text>
<text x="83" y="89.8">Q5</text>
<text x="83" y="87.2">Q4</text>
<text x="83" y="84.7">Q3</text>
<text x="124.2" y="84.7">DATA</text>
<text x="124.2" y="87.2">CLOCK</text>
<text x="124.2" y="89.8">Q1</text>
<text x="137.4" y="84.7">OE</text>
<text x="137.6" y="89.8">Q6</text>
<text x="137.6" y="87.2">Q5</text>
<text x="245.8" y="85.3">GND</text>
<text x="83" y="94.9">Q7</text>
<text x="83" y="92.3">Q6</text>
<text x="124.2" y="92.3">Q2</text>
<text x="124.2" y="94.9">Q3</text>
<text x="137.6" y="94.9">Q8</text>
<text x="137.6" y="92.3">Q7</text>
<text x="83" y="97.4">Q8</text>
<text x="83" y="99.9">Q9</text>
<text x="124.2" y="97.4">Q4</text>
<text x="124.2" y="99.9">VSS</text>
<text x="137.2" y="97.4">Q's</text>
<text x="137.4" y="99.9">QS</text>
<text x="79.4" y="105.9" transform="rotate(-90 79.4 105.9)">VSS</text>
<text x="82" y="105">Q11</text>
<text x="82" y="102.5">Q10</text>
<text x="116.3" y="104.4">GND</text>
<text x="127.6" y="102.5">CD4094BE</text>
<text x="76.9" y="117.1">GND</text>
<text x="99.7" y="125.3" transform="rotate(-90 99.7 125.3)">P0</text>
<text x="102.2" y="125.3" transform="rotate(-90 102.2 125.3)">P1</text>
<text x="104.8" y="125.3" transform="rotate(-90 104.8 125.3)">P2</text>
<text x="107.3" y="125.3" transform="rotate(-90 107.3 125.3)">P3</text>
<text x="109.9" y="125.3" transform="rotate(-90 109.9 125.3)">P4</text>
<text x="112.4" y="125.3" transform="rotate(-90 112.4 125.3)">P5</text>
<text x="114.9" y="125.3" transform="rotate(-90 114.9 125.3)">P6</text>
<text x="117.5" y="125.3" transform="rotate(-90 117.5 125.3)">P7</text>
<text x="122.6" y="125.4" transform="rotate(-90 122.6 125.4)">R0</text>
<text x="125.1" y="125.4" transform="rotate(-90 125.1 125.4)">R1</text>
<text x="127.6" y="125.4" transform="rotate(-90 127.6 125.4)">R2</text>
<text x="130.2" y="125.4" transform="rotate(-90 130.2 125.4)">R3</text>
<text x="132.7" y="125.4" transform="rotate(-90 132.7 125.4)">R4</text>
<text x="135.3" y="125.4" transform="rotate(-90 135.3 125.4)">R5</text>
<text x="137.8" y="125.4" transform="rotate(-90 137.8 125.4)">R6</text>
<text x="140.3" y="125.4" transform="rotate(-90 140.3 125.4)">R7</text>
<text x="145.4" y="124.6" transform="rotate(-90 145.4 124.6)">G</text>
<text x="148" y="122.2">GND</text>
<text x="163.2" y="125.3" transform="rotate(-90 163.2 125.3)">P0</text>
<text x="165.7" y="125.3" transform="rotate(-90 165.7 125.3)">P1</text>
<text x="168.3" y="125.3" transform="rotate(-90 168.3 125.3)">P2</text>
<text x="170.8" y="125.3" transform="rotate(-90 170.8 125.3)">P3</text>
<text x="173.4" y="125.3" transform="rotate(-90 173.4 125.3)">P4</text>
<text x="175.9" y="125.3" transform="rotate(-90 175.9 125.3)">P5</text>
<text x="178.4" y="125.3" transform="rotate(-90 178.4 125.3)">P6</text>
<text x="181" y="125.3" transform="rotate(-90 181 125.3)">P7</text>
<text x="186.1" y="125.4" transform="rotate(-90 186.1 125.4)">R0</text>
<text x="188.6" y="125.4" transform="rotate(-90 188.6 125.4)">R1</text>
<text x="191.1" y="125.4" transform="rotate(-90 191.1 125.4)">R2</text>
<text x="193.7" y="125.4" transform="rotate(-90 193.7 125.4)">R3</text>
<text x="196.2" y="125.4" transform="rotate(-90 196.2 125.4)">R4</text>
<text x="198.8" y="125.4" transform="rotate(-90 198.8 125.4)">R5</text>
<text x="201.3" y="125.4" transform="rotate(-90 201.3 125.4)">R6</text>
<text x="203.8" y="125.4" transform="rotate(-90 203.8 125.4)">R7</text>
<text x="208.9" y="124.6" transform="rotate(-90 208.9 124.6)">G</text>
<text x="226.7" y="125.3" transform="rotate(-90 226.7 125.3)">P0</text>
<text x="229.2" y="125.3" transform="rotate(-90 229.2 125.3)">P1</text>
<text x="231.8" y="125.3" transform="rotate(-90 231.8 125.3)">P2</text>
<text x="234.3" y="125.3" transform="rotate(-90 234.3 125.3)">P3</text>
<text x="236.9" y="125.3" transform="rotate(-90 236.9 125.3)">P4</text>
<text x="239.4" y="125.3" transform="rotate(-90 239.4 125.3)">P5</text>
<text x="241.9" y="125.3" transform="rotate(-90 241.9 125.3)">P6</text>
<text x="244.5" y="125.3" transform="rotate(-90 244.5 125.3)">P7</text>
<text x="249.6" y="125.4" transform="rotate(-90 249.6 125.4)">R0</text>
<text x="252.1" y="125.4" transform="rotate(-90 252.1 125.4)">R1</text>
<text x="254.6" y="125.4" transform="rotate(-90 254.6 125.4)">R2</text>
<text x="257.2" y="125.4" transform="rotate(-90 257.2 125.4)">R3</text>
<text x="259.7" y="125.4" transform="rotate(-90 259.7 125.4)">R4</text>
<text x="262.3" y="125.4" transform="rotate(-90 262.3 125.4)">R5</text>
<text x="264.8" y="125.4" transform="rotate(-90 264.8 125.4)">R6</text>
<text x="267.3" y="125.4" transform="rotate(-90 267.3 125.4)">R7</text>
<text x="272.4" y="124.6" transform="rotate(-90 272.4 124.6)">G</text>
<text x="277.6" y="120.9">GND</text>
<text x="97.5" y="130.4">VCC</text>
<text x="117.9" y="130.5">74LS688</text>
<text x="142.4" y="130.4">GND</text>
<text x="161" y="130.4">VCC</text>
<text x="181.4" y="130.5">74LS688</text>
<text x="205.9" y="130.4">GND</text>
<text x="224.5" y="130.4">VCC</text>
<text x="244.9" y="130.5">74LS688</text>
<text x="269.4" y="130.4">GND</text>
<text x="99.7" y="136.4" transform="rotate(-90 99.7 136.4)">P=R</text>
<text x="150.6" y="134.9">GND</text>
<text x="163.2" y="136.4" transform="rotate(-90 163.2 136.4)">P=R</text>
<text x="214.1" y="134.9">GND</text>
<text x="226.7" y="136.4" transform="rotate(-90 226.7 136.4)">P=R</text>
<text x="277.6" y="134.9">GND</text>
<text x="120.7" y="139.4">U4</text>
<text x="184.2" y="139.4">U9</text>
<text x="246.6" y="139.4">U12</text>
<text x="149.2" y="176.4" transform="rotate(-90 149.2 176.4)">VDD</text>
<text x="154.7" y="178.8">U1C</text>
<text x="165.7" y="176.4" transform="rotate(-90 165.7 176.4)">VDD</text>
<text x="171.1" y="178.8">U8E</text>
<text x="149.2" y="185.9" transform="rotate(-90 149.2 185.9)">VSS</text>
<text x="155" y="181.1">4027</text>
<text x="165.7" y="185.9" transform="rotate(-90 165.7 185.9)">VSS</text>
<text x="171.5" y="181.1">4011</text>
<text x="12.4" y="192.6">PWR_FLAG</text>
<text x="12.4" y="196.4">PWR_FLAG</text>
<text x="28.7" y="196.3">GND</text>
<text x="146.8" y="197.1">GND</text>
<text x="163.3" y="197.1">GND</text>
</g>
<g font-size="1.8">
<text x="91.4" y="24.1">C0</text>
<text x="91.4" y="26.7">C1</text>
<text x="91.4" y="29.2">C2</text>
<text x="91.4" y="31.7">C3</text>
<text x="91.4" y="34.3">C4</text>
<text x="115.6" y="33">D1</text>
<text x="91.4" y="36.8">C5</text>
<text x="91.4" y="39.4">C6</text>
<text x="91.4" y="41.9">C7</text>
<text x="91.4" y="44.4">C8</text>
<text x="91.4" y="47">C9</text>
<text x="91.4" y="49.5">C10</text>
<text x="91.4" y="76.2">C12</text>
<text x="91.4" y="78.7">C13</text>
<text x="91.4" y="81.3">C14</text>
<text x="91.4" y="83.8">C15</text>
<text x="91.4" y="86.4">C16</text>
<text x="91.4" y="88.9">C17</text>
<text x="106.7" y="99.1">D18</text>
<text x="121.7" y="110.7" transform="rotate(-90 121.7 110.7)">D0</text>
<text x="124.2" y="110.7" transform="rotate(-90 124.2 110.7)">D1</text>
<text x="126.7" y="110.7" transform="rotate(-90 126.7 110.7)">D2</text>
<text x="129.3" y="110.7" transform="rotate(-90 129.3 110.7)">D3</text>
<text x="131.8" y="110.7" transform="rotate(-90 131.8 110.7)">D4</text>
<text x="134.4" y="110.7" transform="rotate(-90 134.4 110.7)">D5</text>
<text x="136.9" y="110.7" transform="rotate(-90 136.9 110.7)">D6</text>
<text x="139.4" y="110.7" transform="rotate(-90 139.4 110.7)">D7</text>
<text x="185.2" y="110.7" transform="rotate(-90 185.2 110.7)">D8</text>
<text x="187.7" y="110.7" transform="rotate(-90 187.7 110.7)">D9</text>
<text x="190.2" y="110.7" transform="rotate(-90 190.2 110.7)">D10</text>
<text x="192.8" y="110.7" transform="rotate(-90 192.8 110.7)">D11</text>
<text x="195.3" y="110.7" transform="rotate(-90 195.3 110.7)">D12</text>
<text x="197.9" y="110.7" transform="rotate(-90 197.9 110.7)">D13</text>
<text x="200.4" y="110.7" transform="rotate(-90 200.4 110.7)">D14</text>
<text x="202.9" y="110.7" transform="rotate(-90 202.9 110.7)">D15</text>
<text x="248.7" y="110.7" transform="rotate(-90 248.7 110.7)">D16</text>
<text x="251.2" y="110.7" transform="rotate(-90 251.2 110.7)">D17</text>
<text x="98.8" y="117.1" transform="rotate(-90 98.8 117.1)">C0</text>
<text x="101.3" y="117.1" transform="rotate(-90 101.3 117.1)">C1</text>
<text x="103.9" y="117.1" transform="rotate(-90 103.9 117.1)">C2</text>
<text x="106.4" y="117.1" transform="rotate(-90 106.4 117.1)">C3</text>
<text x="109" y="117.1" transform="rotate(-90 109 117.1)">C4</text>
<text x="111.5" y="117.1" transform="rotate(-90 111.5 117.1)">C5</text>
<text x="114" y="117.1" transform="rotate(-90 114 117.1)">C6</text>
<text x="116.6" y="117.1" transform="rotate(-90 116.6 117.1)">C7</text>
<text x="162.3" y="117.1" transform="rotate(-90 162.3 117.1)">C8</text>
<text x="164.8" y="117.1" transform="rotate(-90 164.8 117.1)">C9</text>
<text x="167.4" y="117.1" transform="rotate(-90 167.4 117.1)">C10</text>
<text x="172.5" y="117.1" transform="rotate(-90 172.5 117.1)">C12</text>
<text x="175" y="117.1" transform="rotate(-90 175 117.1)">C13</text>
<text x="177.5" y="117.1" transform="rotate(-90 177.5 117.1)">C14</text>
<text x="180.1" y="117.1" transform="rotate(-90 180.1 117.1)">C15</text>
<text x="225.8" y="117.1" transform="rotate(-90 225.8 117.1)">C16</text>
<text x="228.3" y="117.1" transform="rotate(-90 228.3 117.1)">C17</text>
</g>
<g font-size="1.8" fill="#008400">
<text x="146" y="27.9">D4</text>
<text x="115.6" y="30.5">D0</text>
<text x="115.6" y="35.6">D2</text>
<text x="146" y="35.6">D7</text>
<text x="146" y="33">D6</text>
<text x="146" y="30.5">D5</text>
<text x="115.6" y="38.1">D3</text>
<text x="91.4" y="52.1">C11</text>
<text x="115.6" y="59.7">D8</text>
<text x="146" y="59.7">D13</text>
<text x="146" y="57.1">D12</text>
<text x="115.6" y="62.2">D9</text>
<text x="115.6" y="64.8">D10</text>
<text x="146" y="64.8">D15</text>
<text x="146" y="62.2">D14</text>
<text x="115.6" y="67.3">D11</text>
<text x="115.6" y="88.9">D16</text>
<text x="115.6" y="91.4">D17</text>
<text x="115.6" y="94">D18</text>
<text x="169.9" y="117.1" transform="rotate(-90 169.9 117.1)">C11</text>
</g>
<g font-size="1.8" fill="#0000c2">
<text x="177.8" y="168">Runs one clock at 2FCLK for N+1 cycles of FCLK, where N is the number input to SWORDS.</text>
<text x="177.8" y="170">HIGH EQ:</text>
<text x="177.8" y="172.1">If DEC is HIGH, RCLK is faster, and the delay decreasaes.</text>
<text x="177.8" y="174.2">If DEC is LOW, WCLK is faster, and the delay increases.</text>
<text x="177.8" y="176.2">LOW EQ:</text>
<text x="177.8" y="178.3">WCLK and RCLK are at the same speed.</text>
<text x="177.8" y="180.3">Bypass capacitors (0u1) not depicted.</text>
<text x="186.7" y="190.5">General Linearly Adjustable Delay Module (GLAD) for FIFO_P3</text>
<text x="273" y="190.5">Alex Striff</text>
<text x="207" y="194.3">2019-07-27</text>
<text x="269.2" y="194.3">A</text>
</g>
<g font-size="1.4" fill="#840000">
<text x="239.6" y="45.7">1</text>
<text x="249.8" y="47">5</text>
<text x="239.6" y="48.3">2</text>
<text x="239.6" y="50.8">6</text>
<text x="249.8" y="52.1">3</text>
<text x="244.9" y="56.5" transform="rotate(-90 244.9 56.5)">7</text>
<text x="239.6" y="68.6">1</text>
<text x="239.6" y="71.1">2</text>
<text x="249.8" y="69.8">5</text>
<text x="239.6" y="73.7">6</text>
<text x="249.8" y="74.9">3</text>
<text x="244.9" y="79.4" transform="rotate(-90 244.9 79.4)">7</text>
</g>
<g font-size="1.4" fill="#008484">
<text x="242.3" y="46.5">A</text>
<text x="247" y="47.7">Y</text>
<text x="242.3" y="49">B</text>
<text x="242.3" y="51.6">A/B</text>
<text x="245.6" y="53.8" transform="rotate(-90 245.6 53.8)">G</text>
<text x="247" y="52.8">Y</text>
<text x="242.3" y="69.3">A</text>
<text x="242.3" y="71.9">B</text>
<text x="247" y="70.6">Y</text>
<text x="242.3" y="74.4">A/B</text>
<text x="245.6" y="76.7" transform="rotate(-90 245.6 76.7)">G</text>
<text x="247" y="75.7">Y</text>
</g>
</svg>
